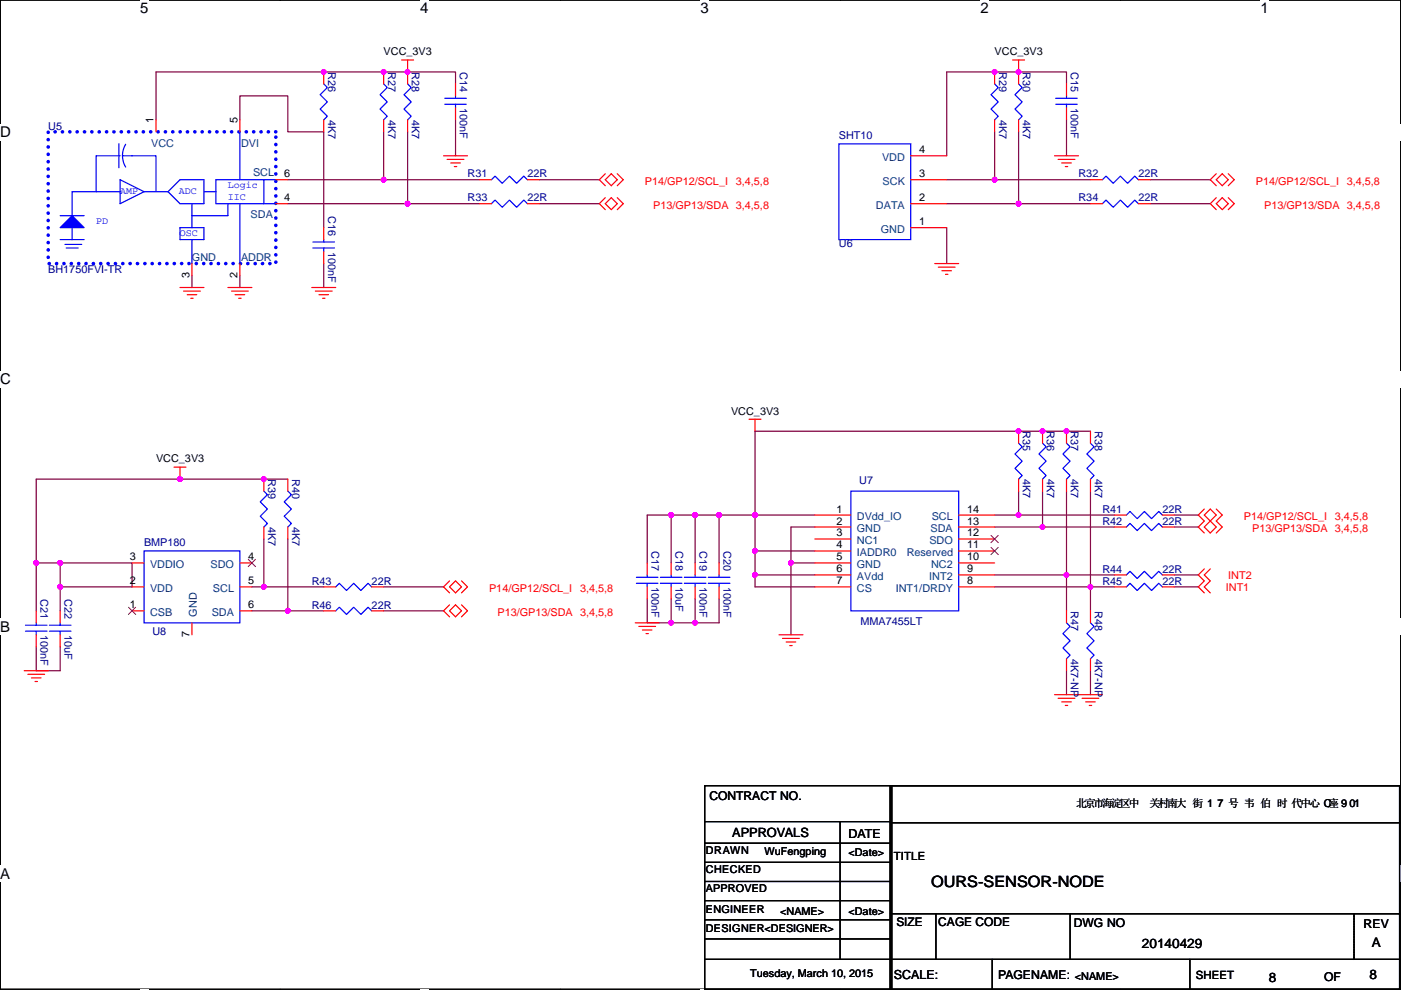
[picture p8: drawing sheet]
<svg xmlns="http://www.w3.org/2000/svg" width="297mm" height="210mm" viewBox="0 0 297 210" stroke-linecap="round" stroke-linejoin="round" font-family="sans-serif">
<path d="M.1 0h296.9v209.8h-296.9z" fill="none" stroke="#000" stroke-width=".25"/>
<g fill="#fff">
<path d="M29.7 0h1.8v3.5h-1.8z"/>
<path d="M29.7 209.8l1.8 .1z"/>
</g>
<path d="M59.4 0h.1M59.4 209.8h.1" fill="none" stroke="#000" stroke-width=".25"/>
<g fill="#fff">
<path d="M89.1 0h1.8v3.5h-1.8z"/>
<path d="M89.1 209.8l1.8 .1z"/>
</g>
<path d="M118.8 0h.1M118.8 209.8h.1" fill="none" stroke="#000" stroke-width=".25"/>
<g fill="#fff">
<path d="M148.5 0h1.8v3.5h-1.8z"/>
<path d="M148.5 209.8l1.8 .1z"/>
</g>
<path d="M178.2 0h.1M178.2 209.8h.1" fill="none" stroke="#000" stroke-width=".25"/>
<g fill="#fff">
<path d="M207.9 0h1.7v3.5h-1.7z"/>
<path d="M207.9 209.8l1.7 .1z"/>
</g>
<path d="M237.6 0h.1M237.6 209.8h.1" fill="none" stroke="#000" stroke-width=".25"/>
<g fill="#fff">
<path d="M267.3 0h1.7v3.5h-1.7z"/>
<path d="M267.3 209.8l1.7 .1z"/>
<path d="M.1 26.2h2.2v3.6h-2.2z"/>
<path d="M297 26.2v3.6z"/>
<path d="M.1 78.7h2.2v3.5h-2.2z"/>
<path d="M297 78.7v3.5z"/>
</g>
<path d="M.1 52.5h.1M297 52.5h.1" fill="none" stroke="#000" stroke-width=".25"/>
<g fill="#fff">
<path d="M.1 131.1h2.1v3.6h-2.1z"/>
<path d="M297 131.1v3.6z"/>
</g>
<path d="M.1 104.9h.1M297 104.9h.1" fill="none" stroke="#000" stroke-width=".25"/>
<g fill="#fff">
<path d="M0 183.6h2.2v3.5h-2.2z"/>
<path d="M297 183.6v3.5z"/>
</g>
<g fill="none" stroke="#000" stroke-width=".25">
<path d="M.1 157.4h.1M297 157.4h.1M149.4 166.6h39.6v43.2h-39.6zM149.4 174.3h39.4M149.4 178.8h39.4M178.1 174.3v29.2M188.8 166.6h107.9v43.2h-107.9zM188.8 166.6h.2v43.2h-.2zM189 174.5h108M296.7 166.6h-107.9v43.2M297 174.5h.1M149.4 182.9h39.4"/>
<path d="M149.4 187h39.4M149.4 191h39.4M149.4 195.1h39.4M149.4 199.2h39.4M188.8 193.8h107.9M198.4 193.8v9.7M226.9 193.8v9.7M287.1 193.8v9.7M149.4 203.5h147.3M188.8 209.8h.1M210.4 209.8h.1M210.4 203.5v6.3"/>
<path d="M252.3 209.8h.1M252.3 203.5v6.3"/>
</g>
<g fill="none" stroke="#800040" stroke-width=".25">
<path d="M96.6 17.8v-2.5h-63.5v10.1M226.1 17.8v-2.5h-25.4v17.7M50.9 25.4v-5.1h10.1v7.7h7.6v20.3M61 38.1h20.3M81.3 38.1h20.4M81.3 28v10.1M86.4 28v15.2M96.6 25.4v7.6M114.4 38.1h12.7M200.7 38.1h10.2M210.9 38.1h20.3M210.9 28v10.1"/>
<path d="M216 28v15.2M226.1 25.4v7.6M243.9 38.1h12.7M40.7 58.4v2.6M50.9 58.4v2.6M61 43.2h25.4M68.6 55.9v5.1M86.4 43.2h15.3M114.4 43.2h12.7M200.7 48.3v7.6M200.7 43.2h15.3M216 43.2h15.2"/>
<path d="M243.9 43.2h12.7M231.2 91.5h-71.1v17.7M7.7 119.4v10.2M7.7 119.4h5.1M12.8 119.4v5.1M12.8 119.4h15.2v5.1h-15.2M55.9 114.3v10.2M61 114.3v15.3M61 101.6h-53.3v17.8M142.3 109.2h5.1M142.3 109.2h-5.1v10.2M142.3 109.2v10.2"/>
<path d="M147.4 109.2h5.1M147.4 109.2v10.2M152.5 109.2v10.2M152.5 109.2h7.6M160.1 109.2v7.7M160.1 116.9v5M160.1 109.2h12.7M160.1 116.9h12.7M167.7 119.4h5.1M167.7 119.4v15.2M172.8 111.8h-5.1v7.6M210.9 109.2h5.1"/>
<path d="M210.9 111.8h10.1M216 104.2v5M216 109.2h20.3M221 104.2v7.6M221 111.8h15.3M226.1 104.2v17.7M231.2 104.2v20.3M249 109.2h5.1M249 111.8h5.1M7.7 137.2v5.1h5.1v-5.1M12.8 124.5v5.1M53.4 129.6h7.6"/>
<path d="M53.4 124.5h2.5M55.9 124.5h12.7M61 129.6h7.6M81.3 129.6h12.7M81.3 124.5h12.7M137.2 127v5.1h5.1M142.3 132.1h5.1M142.3 127v5.1M147.4 127v5.1M152.5 127v5.1h-5.1M160.1 121.9v2.6h12.7M160.1 121.9h12.7"/>
<path d="M210.9 121.9h15.2M210.9 124.5h20.3M226.1 121.9h10.2M226.1 121.9v7.7M231.2 124.5h5.1M231.2 124.5v5.1M249 121.9h5.1M249 124.5h5.1M226.1 142.3v5M231.2 142.3v5"/>
</g>
<g fill="#f0f" stroke="#f0f" stroke-width=".25">
<circle cx="210.9" cy="15.2" r=".5"/>
<circle cx="210.9" cy="38.1" r=".5"/>
<circle cx="215.9" cy="43.2" r=".5"/>
<circle cx="215.9" cy="15.2" r=".5"/>
<circle cx="160.1" cy="109.2" r=".5"/>
<circle cx="160.1" cy="116.8" r=".5"/>
<circle cx="160.1" cy="121.9" r=".5"/>
<circle cx="167.7" cy="119.4" r=".5"/>
<circle cx="142.3" cy="132.1" r=".5"/>
<circle cx="142.3" cy="109.2" r=".5"/>
<circle cx="152.4" cy="109.2" r=".5"/>
<circle cx="147.4" cy="109.2" r=".5"/>
<circle cx="147.4" cy="132.1" r=".5"/>
<circle cx="215.9" cy="91.4" r=".5"/>
<circle cx="215.9" cy="109.2" r=".5"/>
<circle cx="221" cy="111.8" r=".5"/>
<circle cx="226.1" cy="91.4" r=".5"/>
<circle cx="221" cy="91.4" r=".5"/>
<circle cx="226.1" cy="121.9" r=".5"/>
<circle cx="231.2" cy="124.5" r=".5"/>
<circle cx="86.4" cy="15.2" r=".5"/>
<circle cx="81.3" cy="38.1" r=".5"/>
<circle cx="86.4" cy="43.2" r=".5"/>
<circle cx="68.6" cy="15.2" r=".5"/>
<circle cx="81.3" cy="15.2" r=".5"/>
<circle cx="12.7" cy="119.4" r=".5"/>
<circle cx="12.7" cy="124.5" r=".5"/>
<circle cx="7.7" cy="119.4" r=".5"/>
<circle cx="38.1" cy="101.6" r=".5"/>
<circle cx="55.9" cy="124.5" r=".5"/>
<circle cx="61" cy="129.5" r=".5"/>
<circle cx="55.9" cy="101.6" r=".5"/>
</g>
<g fill="none" stroke="#f00" stroke-width=".25">
<path d="M68.6 15.3v2.5M81.3 15.3v2.5M85.2 12.7h2.5M86.4 12.7v5.1M96.6 17.8v2.5M210.9 15.3v2.5M214.7 12.7h2.5M216 12.7v5.1M226.1 17.8v2.5M33.1 25.4v2.6M50.9 25.4v2.6M58.5 38.1h2.5"/>
<path d="M68.6 25.4v2.6M81.3 25.4v2.6M86.4 25.4v2.6M94 33h5.1M94.8 33.8h3.6M95.6 34.6h2M96.3 35.3h.5M96.6 22.9v2.5M101.7 38.1h2.5M111.8 38.1h2.6M128.3 36.9l-1.2 1.2 1.2 1.3M129.6 36.9l1.3 1.2-1.3 1.3-1.3-1.3z"/>
<path d="M130.9 36.9l1.2 1.2-1.2 1.3M193.1 38.1h7.6M193.1 33h7.6M210.9 25.4v2.6M216 25.4v2.6M223.6 33h5.1M224.3 33.8h3.6M225.1 34.6h2M225.9 35.3h.5M226.1 22.9v2.5M231.2 38.1h2.5M241.4 38.1h2.5"/>
<path d="M257.9 38.1l1.2-1.2 1.3 1.2-1.3 1.3zM257.9 36.9l-1.3 1.2 1.3 1.3M260.4 36.9l1.3 1.2-1.3 1.3M40.7 55.9v2.5M50.9 55.9v2.5M58.5 43.2h2.5M68.6 48.3v2.5M68.6 53.4v2.5M101.7 43.2h2.5M111.8 43.2h2.6M128.3 41.9l-1.2 1.3 1.2 1.3M129.6 41.9l1.3 1.3-1.3 1.3-1.3-1.3z"/>
<path d="M130.9 41.9l1.2 1.3-1.2 1.3M193.1 48.3h7.6M193.1 43.2h7.6M198.2 55.9h5.1M198.9 56.7h3.6M199.7 57.4h2M200.5 58.2h.5M231.2 43.2h2.5M241.4 43.2h2.5M257.9 43.2l1.2-1.3 1.3 1.3-1.3 1.3zM257.9 41.9l-1.3 1.3 1.3 1.3M260.4 41.9l1.3 1.3-1.3 1.3"/>
<path d="M38.2 61h5M38.9 61.7h3.6M39.7 62.5h2M40.4 63.3h.6M48.3 61h5.1M49.1 61.7h3.5M49.8 62.5h2.1M50.6 63.3h.5M66.1 61h5.1M66.9 61.7h3.5M67.6 62.5h2.1M68.4 63.3h.5"/>
<path d="M36.9 99.1h2.5M38.2 99.1v2.5M158.8 88.9h2.6M160.1 88.9v2.6M216 91.5v2.5M221 91.5v2.5M226.1 91.5v2.5M231.2 91.5v2.5M28 119.4h2.5M50.9 119.4h2.5M55.9 101.6v2.6M55.9 111.8v2.5"/>
<path d="M61 101.6v2.6M61 111.8v2.5M137.2 119.4v2.5M142.3 119.4v2.5M147.4 119.4v2.5M152.5 119.4v2.5M172.8 109.2h7.6M172.8 111.8h7.6M172.8 114.3h7.6M172.8 116.9h7.6M172.8 119.4h7.6M203.3 119.4h7.6"/>
<path d="M203.3 116.9h7.6M203.3 114.3h7.6M203.3 111.8h7.6M203.3 109.2h7.6M216 101.6v2.6M221 101.6v2.6M226.1 101.6v2.6M231.2 101.6v2.6M236.3 109.2h2.5M236.3 111.8h2.5M246.4 109.2h2.6M246.4 111.8h2.6"/>
<path d="M255.3 109.2l1.3-1.2 1.3 1.2-1.3 1.3zM255.3 111.8l1.3-1.3 1.3 1.3-1.3 1.3zM255.3 108l-1.2 1.2 1.2 1.3-1.2 1.3 1.2 1.3M257.9 108l1.2 1.2-1.2 1.3 1.2 1.3-1.2 1.3M7.7 129.6v2.5M7.7 134.6v2.6M12.8 129.6v2.5M12.8 134.6v2.6M28 129.6h2.5M28 124.5h2.5M40.7 132.1v2.5M50.9 124.5h2.5"/>
<path d="M50.9 129.6h2.5M68.6 124.5h2.6M68.6 129.6h2.6M78.8 124.5h2.5M78.8 129.6h2.5M95.3 123.2l-1.3 1.3 1.3 1.3M95.3 128.3l-1.3 1.3 1.3 1.2M96.6 123.2l1.3 1.3-1.3 1.3-1.3-1.3zM96.6 128.3l1.3 1.3-1.3 1.2-1.3-1.2zM97.9 123.2l1.2 1.3-1.2 1.3M97.9 128.3l1.2 1.3-1.2 1.2M134.7 132.1h5.1"/>
<path d="M135.4 132.9h3.6M136.2 133.6h2M137 134.4h.5M137.2 124.5v2.5M142.3 124.5v2.5M147.4 124.5v2.5M152.5 124.5v2.5M165.2 134.6h5M165.9 135.4h3.6M166.7 136.2h2M167.4 136.9h.6M172.8 121.9h7.6"/>
<path d="M172.8 124.5h7.6M203.3 124.5h7.6M203.3 121.9h7.6M226.1 129.6v2.5M226.1 139.7v2.6M231.2 129.6v2.5M231.2 139.7v2.6M236.3 121.9h2.5M236.3 124.5h2.5M246.4 121.9h2.6M246.4 124.5h2.6M255.3 120.7l-1.2 1.2 1.2 1.3-1.2 1.3 1.2 1.3"/>
<path d="M256.6 120.7l-1.3 1.2 1.3 1.3-1.3 1.3 1.3 1.3M5.1 142.3h5.1M5.9 143h3.6M6.7 143.8h2M7.4 144.5h.5M223.6 147.3h10.1M224.3 148.1h3.6M225.1 148.9h2M225.9 149.6h.5M229.4 148.1h3.6M230.2 148.9h2M230.9 149.6h.6"/>
</g>
<path d="M287.1 193.8v9.7M287.1 203.5h.1" fill="none" stroke="#000" stroke-width=".25" stroke-dasharray="0 .5"/>
<g fill="none" stroke="#00f" stroke-width=".25">
<path d="M68.6 17.8l.8 .8-1.5 1.5 1.5 1.5-1.5 1.5 1.5 1.6-.8 .7M81.3 17.8l.8 .8-1.5 1.5 1.5 1.5-1.5 1.5 1.5 1.6-.8 .7M86.4 17.8l.8 .8-1.5 1.5 1.5 1.5-1.5 1.5 1.5 1.6-.8 .7M210.9 17.8l.7 .8-1.5 1.5 1.5 1.5-1.5 1.5 1.5 1.6-.7 .7M216 17.8l.7 .8-1.5 1.5 1.5 1.5-1.5 1.5 1.5 1.6-.7 .7M25.2 30.5v5.1M25.5 38.1l5 2.6-5 2.5zM25.5 33h-5.1v7.7M26 33h7.1v7.7M26 33l.2 1.5 .4 .9M26.6 30.6l-.4 .9-.2 1.5M50.9 28v10.1"/>
<path d="M55.9 38.1h2.6M55.9 38.1h-10.1v5.1h10.1M55.9 38.1v5.1M94.3 22.1h4.6M94.3 20.8h4.6M96.6 20.3v.5M96.6 22.1v.8M104.2 38.1l.8-.7 1.5 1.5 1.5-1.5 1.5 1.5 1.6-1.5 .7 .7M177.9 30.5h15.2v20.3h-15.2zM223.8 22.1h4.6M223.8 20.8h4.6M226.1 20.3v.5"/>
<path d="M226.1 22.1v.8M233.7 38.1l.8-.7 1.5 1.5 1.5-1.5 1.6 1.5 1.5-1.5 .8 .7M12.8 50.8h5M12.8 45.7h5M13.8 51.8h3.5M14 52.6h2.6M15.3 48.3v2.5M20.4 40.7h-5.1v5M20.4 40.7h5.1M30.5 40.7h5.1l2.6-2.6h5v5.1h-5l-2.6-2.5M38.2 48.3h5v2.5h-5zM40.7 50.8v5.1"/>
<path d="M40.7 45.7v2.6M40.7 43.2v2.5M43.2 40.7h2.6M48.3 43.2v2.5h-7.6M50.9 43.2v12.7M55.9 43.2h2.6M66.4 52.6h4.5M66.4 51.3h4.5M68.6 50.8v.5M68.6 52.6v.8M104.2 43.2l.8-.8 1.5 1.6 1.5-1.6 1.5 1.6 1.6-1.6 .7 .8M233.7 43.2l.8-.8 1.5 1.6 1.5-1.6 1.6 1.6 1.5-1.6 .8 .8"/>
<path d="M216 94l.7 .8-1.5 1.5 1.5 1.5-1.5 1.5 1.5 1.6-.7 .7M221 94l.8 .8-1.5 1.5 1.5 1.5-1.5 1.5 1.5 1.6-.8 .7M226.1 94l.8 .8-1.5 1.5 1.5 1.5-1.5 1.5 1.5 1.6-.8 .7M231.2 94l.8 .8-1.6 1.5 1.6 1.5-1.6 1.5 1.6 1.6-.8 .7M30.5 116.9h20.4v15.2h-20.4zM55.9 104.2l.8 .7-1.5 1.5 1.5 1.6-1.5 1.5 1.5 1.5-.8 .8M61 104.2l.8 .7-1.5 1.5 1.5 1.6-1.5 1.5 1.5 1.5-.8 .8M180.4 104.2h22.9v25.4h-22.9zM238.8 109.2l.8-.7 1.5 1.5 1.5-1.5 1.6 1.5 1.5-1.5 .7 .7M238.8 111.8l.8-.8 1.5 1.5 1.5-1.5 1.6 1.5 1.5-1.5 .7 .8M5.4 133.9h4.6M5.4 132.6h4.6"/>
<path d="M7.7 132.1v.5M7.7 133.9v.7M10.5 133.9h4.5M10.5 132.6h4.5M12.8 132.1v.5M12.8 133.9v.7M71.2 124.5l.7-.8 1.6 1.5 1.5-1.5 1.5 1.5 1.5-1.5 .8 .8M71.2 129.6l.7-.8 1.6 1.5 1.5-1.5 1.5 1.5 1.5-1.5 .8 .8M134.9 123.7h4.6M134.9 122.4h4.6M137.2 121.9v.5M137.2 123.7v.8"/>
<path d="M140 123.7h4.6M140 122.4h4.6M142.3 121.9v.5M142.3 123.7v.8M145.1 123.7h4.6M145.1 122.4h4.6M147.4 121.9v.5M147.4 123.7v.8M150.2 123.7h4.5M150.2 122.4h4.5M152.5 121.9v.5M152.5 123.7v.8"/>
<path d="M226.1 132.1l.8 .8-1.5 1.5 1.5 1.5-1.5 1.5 1.5 1.6-.8 .7M231.2 132.1l.8 .8-1.6 1.5 1.6 1.5-1.6 1.5 1.6 1.6-.8 .7M238.8 121.9l.8-.7 1.5 1.5 1.5-1.5 1.6 1.5 1.5-1.5 .7 .7M238.8 124.5l.8-.8 1.5 1.5 1.5-1.5 1.6 1.5 1.5-1.5 .7 .8"/>
</g>
<path d="M15.3 45.7l2.5 2.6h-5z" fill-rule="evenodd" fill="#00f" stroke="#00f" stroke-width=".25"/>
<path d="M10.2 28h48.3v27.9h-48.3z" fill="none" stroke="#00f" stroke-width=".76" stroke-dasharray="0 1.5"/>
<path d="M52.6 118.6l1.6 1.6M54.2 118.6l-1.6 1.6M210.1 116.1l1.6 1.5M210.1 113.6l1.6 1.5M211.6 116.1l-1.5 1.5M211.6 113.6l-1.5 1.5M27.2 128.8l1.6 1.5M28.8 128.8l-1.6 1.5" fill="none" stroke="#804000" stroke-width=".21"/>
<text font-size="3.3" x="197.4" y="188.2">OURS-SENSOR-NODE</text>
<g font-size="3.2">
<text x="29.7" y="2.8">5</text>
<text x="89.1" y="2.8">4</text>
<text x="148.5" y="2.8">3</text>
<text x="207.9" y="2.8">2</text>
<text x="267.3" y="2.8">1</text>
<text x=".1" y="29.1">D</text>
<text x=".1" y="81.5">C</text>
<text x=".1" y="134">B</text>
<text x=".1" y="186.4">A</text>
<text x="297" y="186.4">A</text>
</g>
<g font-size="2.8">
<text x="242.1" y="201.1">20140429</text>
<text x="290.9" y="200.9">A</text>
<text x="269" y="208.3">8</text>
<text x="290.4" y="207.8">8</text>
</g>
<text font-size="2.7" x="155.3" y="177.5">APPROVALS</text>
<g font-size="2.6">
<text x="150.4" y="169.7">CONTRACT NO.</text>
<text x="179.9" y="177.7">DATE</text>
<text x="227.6" y="196.6">DWG NO</text>
<text x="289.1" y="196.9">REV</text>
<text x="189.5" y="207.6">SCALE:</text>
<text x="211.6" y="207.6">PAGENAME:</text>
<text x="280.7" y="208.1">OF</text>
</g>
<g font-size="2.5">
<text x="190.1" y="196.3">SIZE</text>
<text x="198.9" y="196.3">CAGE CODE</text>
</g>
<g font-size="2.4">
<text x="189.5" y="182.5">TITLE</text>
<text x="253.6" y="207.7">SHEET</text>
</g>
<g font-size="2.3">
<text x="81.3" y="11.7">VCC_3V3</text>
<text x="210.9" y="11.7">VCC_3V3</text>
<text x="32.6" y="26.2" transform="rotate(-90 32.6 26.2)">1</text>
<text x="50.3" y="26.2" transform="rotate(-90 50.3 26.2)">5</text>
<text x="194.9" y="32.5">4</text>
<text x="60.3" y="37.6">6</text>
<text x="194.9" y="37.6">3</text>
<text x="60.3" y="42.7">4</text>
<text x="194.9" y="42.7">2</text>
<text x="194.9" y="47.8">1</text>
<text x="40.2" y="59" transform="rotate(-90 40.2 59)">3</text>
<text x="50.3" y="59" transform="rotate(-90 50.3 59)">2</text>
<text x="155" y="87.9">VCC_3V3</text>
<text x="33.1" y="98.1">VCC_3V3</text>
<text x="177.4" y="108.7">1</text>
<text x="177.4" y="111.3">2</text>
<text x="177.4" y="113.8">3</text>
<text x="205" y="113.8">12</text>
<text x="205" y="108.7">14</text>
<text x="205" y="111.3">13</text>
<text x="27.5" y="118.9">3</text>
<text x="52.6" y="118.9">4</text>
<text x="177.4" y="116.3">4</text>
<text x="177.4" y="118.9">5</text>
<text x="205" y="116.3">11</text>
<text x="205" y="118.9">10</text>
<text x="27.5" y="124">2</text>
<text x="52.6" y="124">5</text>
<text x="177.4" y="121.4">6</text>
<text x="177.4" y="124">7</text>
<text x="205" y="124">8</text>
<text x="205" y="121.4">9</text>
<text x="27.5" y="129">1</text>
<text x="52.6" y="129">6</text>
<text x="40.2" y="135.2" transform="rotate(-90 40.2 135.2)">7</text>
<text x="228.2" y="171.2">北京市海淀区中</text>
<text x="243.7" y="171.2">关村南大 街 1 7 号 韦 伯 时 代中心 C座 9 01</text>
<text x="149.7" y="181.1">DRAWN</text>
<text x="149.7" y="185.2">CHECKED</text>
<text x="162.1" y="181.4">WuFengping</text>
<text x="179.9" y="181.7">&lt;Date&gt;</text>
<text x="149.7" y="189.3">APPROVED</text>
<text x="149.7" y="193.6">ENGINEER</text>
<text x="149.7" y="197.7">DESIGNER&lt;DESIGNER&gt;</text>
<text x="165.4" y="194.1">&lt;NAME&gt;</text>
<text x="179.9" y="194.1">&lt;Date&gt;</text>
<text x="159.1" y="207.3">Tuesday, March 10, 2015</text>
<text x="227.9" y="207.8">&lt;NAME&gt;</text>
</g>
<g font-size="2.3" fill="#000080">
<text x="69.6" y="15.3" transform="rotate(90 69.6 15.3)">R26</text>
<text x="82.3" y="15.3" transform="rotate(90 82.3 15.3)">R27</text>
<text x="87.4" y="15.3" transform="rotate(90 87.4 15.3)">R28</text>
<text x="97.5" y="15.3" transform="rotate(90 97.5 15.3)">C14</text>
<text x="211.8" y="15.3" transform="rotate(90 211.8 15.3)">R29</text>
<text x="216.9" y="15.3" transform="rotate(90 216.9 15.3)">R30</text>
<text x="227.1" y="15.3" transform="rotate(90 227.1 15.3)">C15</text>
<text x="97.5" y="22.9" transform="rotate(90 97.5 22.9)">100nF</text>
<text x="227.1" y="22.9" transform="rotate(90 227.1 22.9)">100nF</text>
<text x="10.2" y="27.5">U5</text>
<text x="69.6" y="25.4" transform="rotate(90 69.6 25.4)">4K7</text>
<text x="82.3" y="25.4" transform="rotate(90 82.3 25.4)">4K7</text>
<text x="87.4" y="25.4" transform="rotate(90 87.4 25.4)">4K7</text>
<text x="177.9" y="29.5">SHT10</text>
<text x="211.8" y="25.4" transform="rotate(90 211.8 25.4)">4K7</text>
<text x="216.9" y="25.4" transform="rotate(90 216.9 25.4)">4K7</text>
<text x="99.1" y="37.6">R31</text>
<text x="111.8" y="37.6">22R</text>
<text x="228.7" y="37.6">R32</text>
<text x="241.4" y="37.6">22R</text>
<text x="69.6" y="45.7" transform="rotate(90 69.6 45.7)">C16</text>
<text x="99.1" y="42.7">R33</text>
<text x="111.8" y="42.7">22R</text>
<text x="228.7" y="42.7">R34</text>
<text x="241.4" y="42.7">22R</text>
<text x="69.6" y="53.4" transform="rotate(90 69.6 53.4)">100nF</text>
<text x="177.9" y="52.4">U6</text>
<text x="10.2" y="58">BH1750FVI-TR</text>
<text x="216.9" y="91.5" transform="rotate(90 216.9 91.5)">R35</text>
<text x="222" y="91.5" transform="rotate(90 222 91.5)">R36</text>
<text x="227.1" y="91.5" transform="rotate(90 227.1 91.5)">R37</text>
<text x="232.1" y="91.5" transform="rotate(90 232.1 91.5)">R38</text>
<text x="56.9" y="101.6" transform="rotate(90 56.9 101.6)">R39</text>
<text x="62" y="101.6" transform="rotate(90 62 101.6)">R40</text>
<text x="216.9" y="101.6" transform="rotate(90 216.9 101.6)">4K7</text>
<text x="222" y="101.6" transform="rotate(90 222 101.6)">4K7</text>
<text x="227.1" y="101.6" transform="rotate(90 227.1 101.6)">4K7</text>
<text x="232.1" y="101.6" transform="rotate(90 232.1 101.6)">4K7</text>
<text x="182.2" y="102.7">U7</text>
<text x="56.9" y="111.8" transform="rotate(90 56.9 111.8)">4K7</text>
<text x="62" y="111.8" transform="rotate(90 62 111.8)">4K7</text>
<text x="233.7" y="108.8">R41</text>
<text x="233.7" y="111.3">R42</text>
<text x="246.4" y="108.8">22R</text>
<text x="246.4" y="111.3">22R</text>
<text x="30.5" y="115.9">BMP180</text>
<text x="138.2" y="116.9" transform="rotate(90 138.2 116.9)">C17</text>
<text x="143.2" y="116.9" transform="rotate(90 143.2 116.9)">C18</text>
<text x="148.3" y="116.9" transform="rotate(90 148.3 116.9)">C19</text>
<text x="153.4" y="116.9" transform="rotate(90 153.4 116.9)">C20</text>
<text x="66.1" y="124">R43</text>
<text x="78.8" y="124">22R</text>
<text x="138.2" y="124.5" transform="rotate(90 138.2 124.5)">100nF</text>
<text x="143.2" y="124.5" transform="rotate(90 143.2 124.5)">10uF</text>
<text x="148.3" y="124.5" transform="rotate(90 148.3 124.5)">100nF</text>
<text x="153.4" y="124.5" transform="rotate(90 153.4 124.5)">100nF</text>
<text x="233.7" y="121.5">R44</text>
<text x="233.7" y="124">R45</text>
<text x="246.4" y="121.5">22R</text>
<text x="246.4" y="124">22R</text>
<text x="8.6" y="127" transform="rotate(90 8.6 127)">C21</text>
<text x="13.7" y="127" transform="rotate(90 13.7 127)">C22</text>
<text x="66.1" y="129.1">R46</text>
<text x="78.8" y="129.1">22R</text>
<text x="227.1" y="129.6" transform="rotate(90 227.1 129.6)">R47</text>
<text x="232.1" y="129.6" transform="rotate(90 232.1 129.6)">R48</text>
<text x="8.6" y="134.6" transform="rotate(90 8.6 134.6)">100nF</text>
<text x="13.7" y="134.6" transform="rotate(90 13.7 134.6)">10uF</text>
<text x="32.3" y="134.7">U8</text>
<text x="182.4" y="132.6">MMA7455LT</text>
<text x="227.1" y="139.7" transform="rotate(90 227.1 139.7)">4K7-NP</text>
<text x="232.1" y="139.7" transform="rotate(90 232.1 139.7)">4K7-NP</text>
</g>
<g font-size="2.3" fill="#004080">
<text x="32.1" y="31.3">VCC</text>
<text x="51.1" y="31.3">DVI</text>
<text x="187" y="34.1">VDD</text>
<text x="53.7" y="37.4">SCL</text>
<text x="187.1" y="39.2">SCK</text>
<text x="53.1" y="46.3">SDA</text>
<text x="185.7" y="44.2">DATA</text>
<text x="186.8" y="49.3">GND</text>
<text x="40.7" y="55.4">GND</text>
<text x="51.1" y="55.4">ADDR</text>
<text x="181.7" y="110.3">DVdd_IO</text>
<text x="181.7" y="112.8">GND</text>
<text x="197.3" y="112.8">SDA</text>
<text x="197.5" y="110.3">SCL</text>
<text x="181.7" y="115.4">NC1</text>
<text x="181.7" y="117.9">IADDR0</text>
<text x="192.2" y="117.9">Reserved</text>
<text x="197" y="115.4">SDO</text>
<text x="31.8" y="125.5">VDD</text>
<text x="31.8" y="120.4">VDDIO</text>
<text x="44.6" y="120.4">SDO</text>
<text x="45.1" y="125.5">SCL</text>
<text x="181.7" y="120.4">GND</text>
<text x="181.7" y="123">AVdd</text>
<text x="181.7" y="125.5">CS</text>
<text x="189.9" y="125.5">INT1/DRDY</text>
<text x="197" y="123">INT2</text>
<text x="197.4" y="120.4">NC2</text>
<text x="31.8" y="130.6">CSB</text>
<text x="41.8" y="130.8" transform="rotate(-90 41.8 130.8)">GND</text>
<text x="44.9" y="130.6">SDA</text>
</g>
<g font-size="2.3" fill="#f00">
<text x="136.7" y="39.2">P14/GP12/SCL_I</text>
<text x="156" y="39.2">3,4,5,8</text>
<text x="266.3" y="39.2">P14/GP12/SCL_I</text>
<text x="285.6" y="39.2">3,4,5,8</text>
<text x="138.5" y="44.2">P13/GP13/SDA 3,4,5,8</text>
<text x="268" y="44.2">P13/GP13/SDA 3,4,5,8</text>
<text x="263.7" y="110.3">P14/GP12/SCL_I</text>
<text x="265.5" y="112.8">P13/GP13/SDA 3,4,5,8</text>
<text x="283" y="110.3">3,4,5,8</text>
<text x="103.7" y="125.5">P14/GP12/SCL_I</text>
<text x="123" y="125.5">3,4,5,8</text>
<text x="259.9" y="125.3">INT1</text>
<text x="260.4" y="122.7">INT2</text>
<text x="105.5" y="130.6">P13/GP13/SDA 3,4,5,8</text>
</g>
<g font-size="2.1" fill="#00f">
<text x="25.5" y="41.1">AMP</text>
<text x="37.9" y="41.1">ADC</text>
<text x="48.3" y="39.8">Logic</text>
<text x="20.4" y="47.4">PD</text>
<text x="48.3" y="42.4">IIC</text>
<text x="38.2" y="50">OSC</text>
</g>
</svg>
